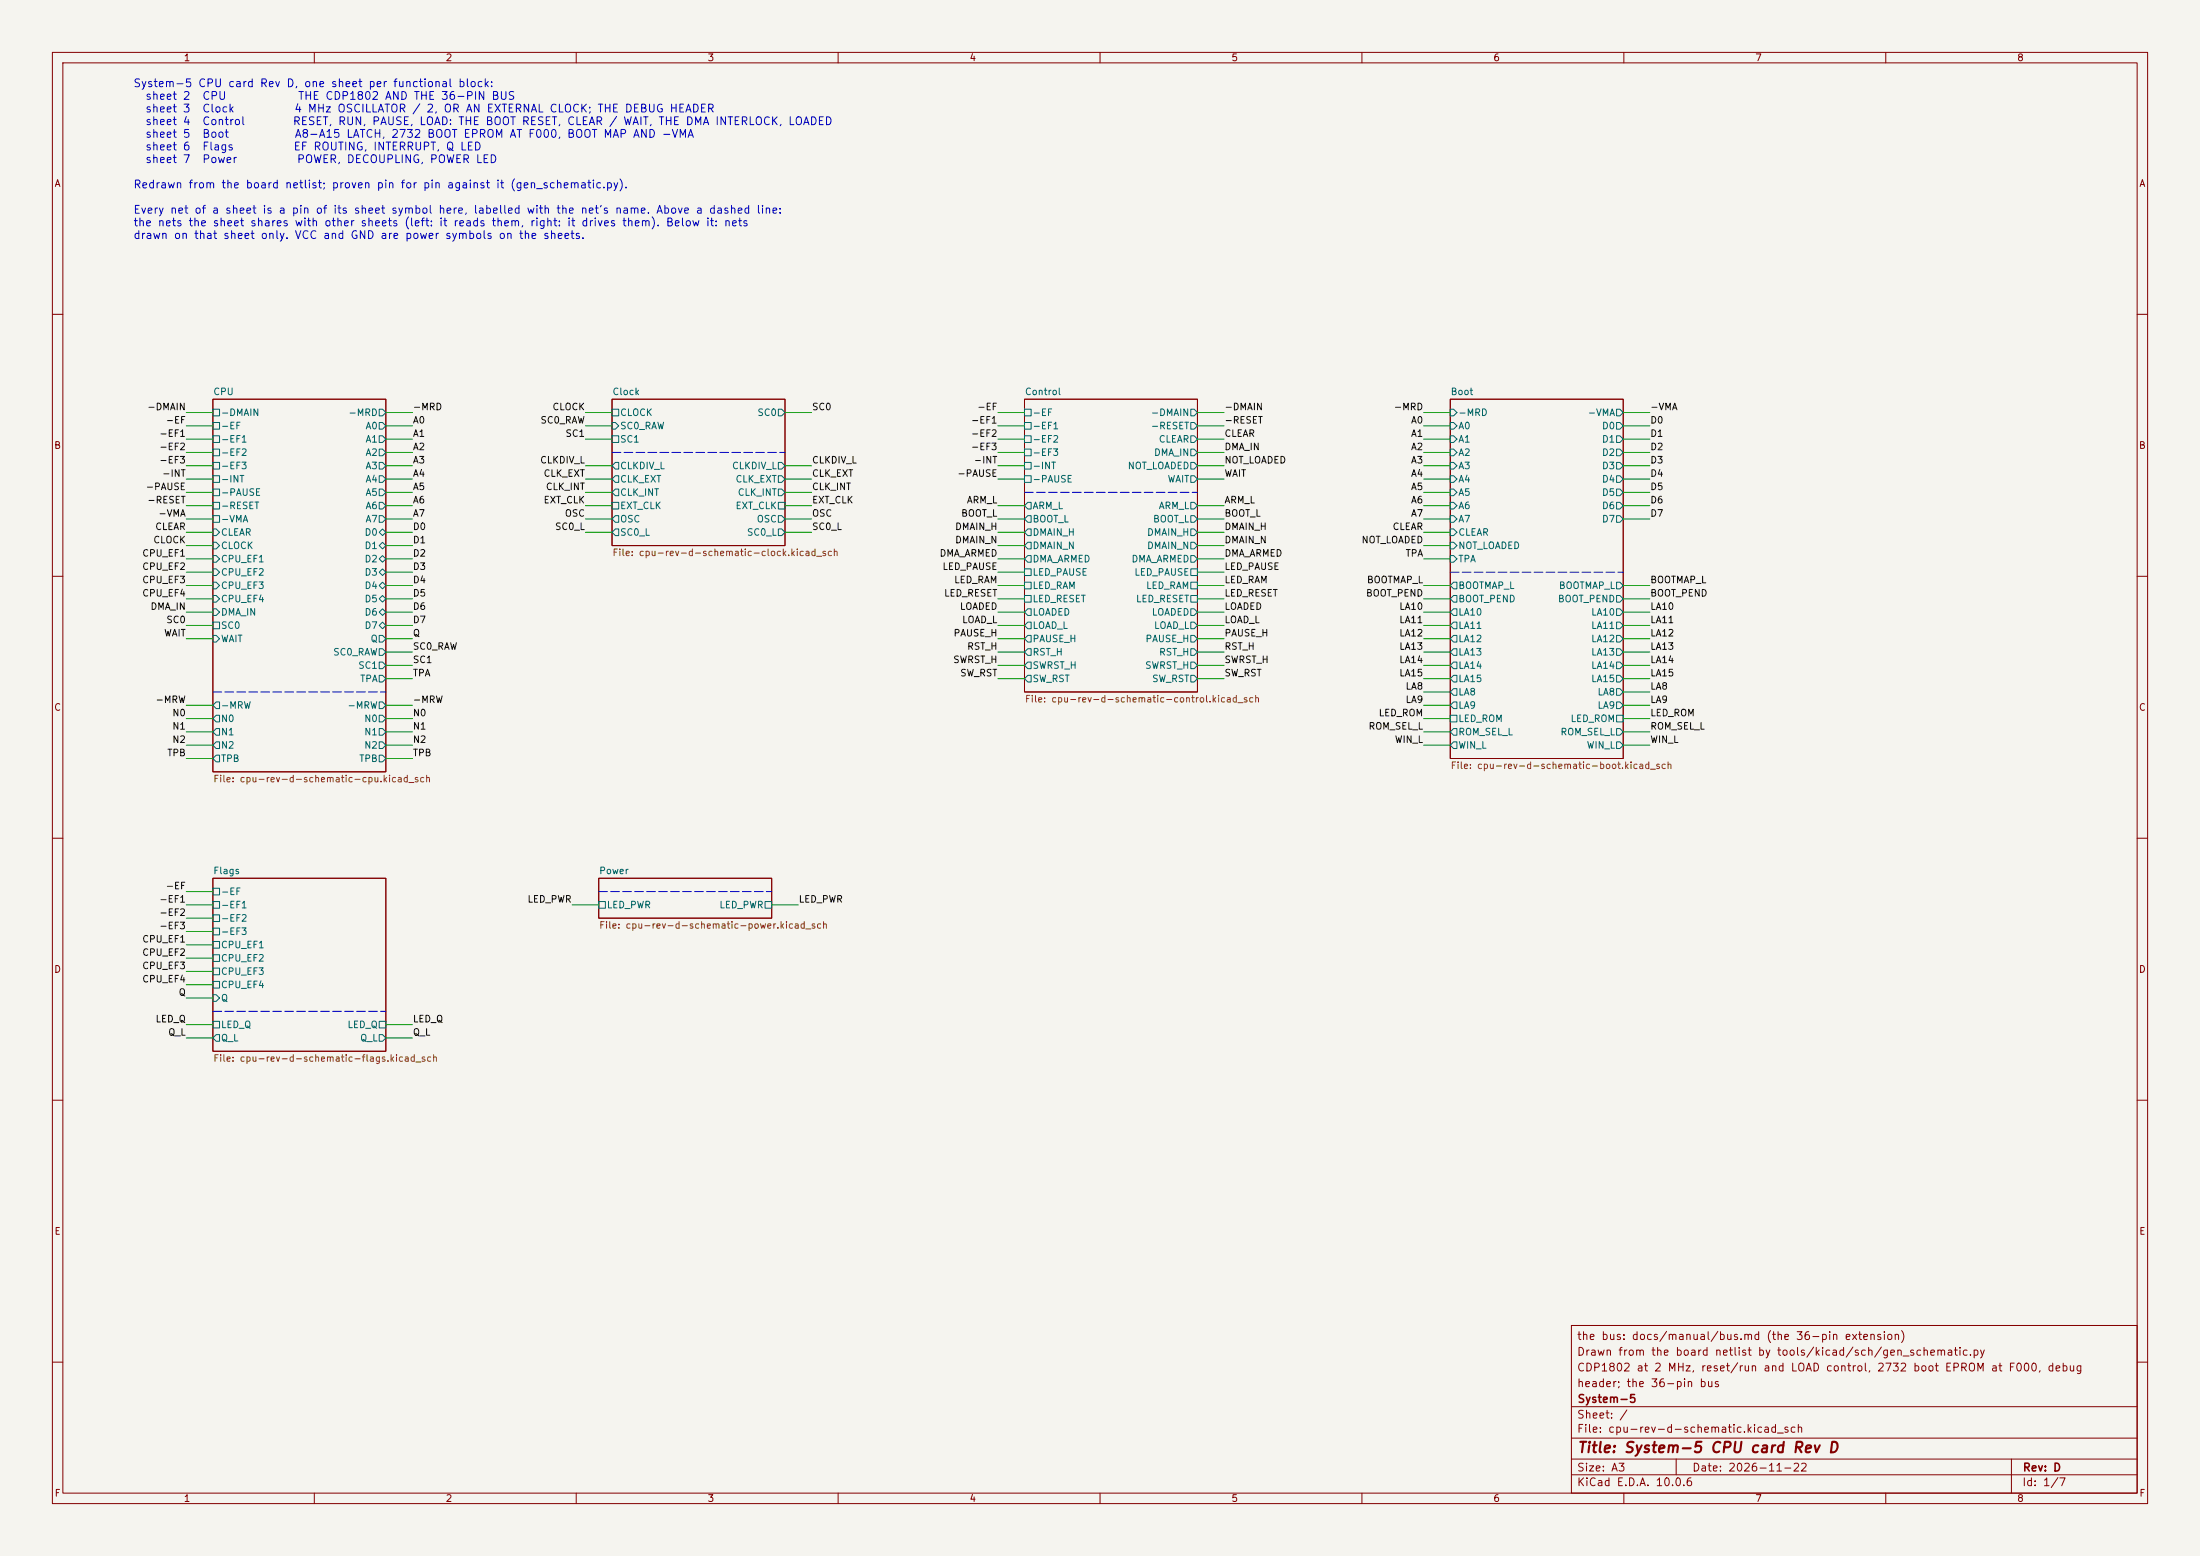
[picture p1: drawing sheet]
<svg xmlns="http://www.w3.org/2000/svg" width="420mm" height="297mm" viewBox="0 0 420 297" stroke-linecap="round" stroke-linejoin="round" font-family="sans-serif">
<path d="M0 0h420v297h-420z" fill="#f5f4ef" stroke="#f5f4ef" stroke-width=".19"/>
<g fill="none" stroke="#840000" stroke-width=".19">
<path d="M10 10h400v277h-400zM12 12h396v273h-396zM60 10v2M110 10v2M160 10v2M210 10v2M260 10v2M310 10v2M360 10v2M10 60h2M40.6 76.2h33.1v71.1h-33.1zM116.8 76.2h33.1v27.9h-33.1z"/>
<path d="M195.6 76.2h33v55.9h-33zM276.9 76.2h33v68.6h-33zM408 60h2M10 110h2M408 110h2M10 160h2M408 160h2M40.6 167.6h33.1v33.1h-33.1zM114.3 167.6h33v7.7h-33zM10 210h2M408 210h2M300 253h108v32h-108z"/>
<path d="M10 260h2M300 278.5h108M300 274.5h108M300 268.5h108M320 278.5v3M384 278.5v6.5M408 260h2M60 285v2M110 285v2M160 285v2M210 285v2M260 285v2"/>
<path d="M300 281.5h108M310 285v2M360 285v2"/>
</g>
<g fill="none" stroke="#006464" stroke-width=".19">
<path d="M40.6 78.1h1.3v1.3h-1.3zM72.4 78.1h.6l.7 .6-.7 .7h-.6zM116.8 78.1h1.3v1.3h-1.3zM148.6 78.1h.6l.7 .6-.7 .7h-.6zM195.6 78.1h1.2v1.3h-1.2zM227.3 78.1h.7l.6 .6-.6 .7h-.7zM276.9 78.1h.6l.6 .6-.6 .7h-.6zM308.6 78.1h.6l.7 .6-.7 .7h-.6zM40.6 80.6h1.3v1.3h-1.3zM40.6 83.2h1.3v1.3h-1.3zM40.6 85.7h1.3v1.3h-1.3zM40.6 88.3h1.3v1.2h-1.3z"/>
<path d="M40.6 90.8h1.3v1.3h-1.3zM40.6 93.3h1.3v1.3h-1.3zM40.6 95.9h1.3v1.3h-1.3zM40.6 98.4h1.3v1.3h-1.3zM72.4 80.6h.6l.7 .7-.7 .6h-.6zM72.4 83.2h.6l.7 .6-.7 .7h-.6zM72.4 85.7h.6l.7 .7-.7 .6h-.6zM72.4 88.3h.6l.7 .6-.7 .6h-.6zM72.4 90.8h.6l.7 .6-.7 .7h-.6zM72.4 93.3h.6l.7 .7-.7 .6h-.6zM72.4 95.9h.6l.7 .6-.7 .7h-.6zM72.4 98.4h.6l.7 .7-.7 .6h-.6z"/>
<path d="M116.8 80.6h.7l.6 .7-.6 .6h-.7zM116.8 83.2h1.3v1.3h-1.3zM116.8 95.9h1.3v1.3h-1.3zM117.5 88.3h.6v1.2h-.6l-.7-.6zM117.5 90.8h.6v1.3h-.6l-.7-.7zM117.5 93.3h.6v1.3h-.6l-.7-.6zM117.5 98.4h.6v1.3h-.6l-.7-.6zM148.6 88.3h.6l.7 .6-.7 .6h-.6zM148.6 90.8h.6l.7 .6-.7 .7h-.6zM148.6 93.3h.6l.7 .7-.7 .6h-.6zM148.6 95.9h1.3v1.3h-1.3zM148.6 98.4h.6l.7 .7-.7 .6h-.6z"/>
<path d="M195.6 80.6h1.2v1.3h-1.2zM195.6 83.2h1.2v1.3h-1.2zM195.6 85.7h1.2v1.3h-1.2zM195.6 88.3h1.2v1.2h-1.2zM195.6 90.8h1.2v1.3h-1.2zM195.6 96.5l.6-.6h.6v1.3h-.6zM196.2 98.4h.6v1.3h-.6l-.6-.6zM227.3 80.6h.7l.6 .7-.6 .6h-.7zM227.3 83.2h.7l.6 .6-.6 .7h-.7zM227.3 85.7h.7l.6 .7-.6 .6h-.7zM227.3 88.3h.7l.6 .6-.6 .6h-.7zM227.3 90.8h.7l.6 .6-.6 .7h-.7z"/>
<path d="M227.3 95.9h.7l.6 .6-.6 .7h-.7zM227.3 98.4h.7l.6 .7-.6 .6h-.7zM276.9 80.6h.6l.6 .7-.6 .6h-.6zM276.9 83.2h.6l.6 .6-.6 .7h-.6zM276.9 85.7h.6l.6 .7-.6 .6h-.6zM276.9 88.3h.6l.6 .6-.6 .6h-.6zM276.9 90.8h.6l.6 .6-.6 .7h-.6zM276.9 93.3h.6l.6 .7-.6 .6h-.6zM276.9 95.9h.6l.6 .6-.6 .7h-.6zM276.9 98.4h.6l.6 .7-.6 .6h-.6zM308.6 80.6h.6l.7 .7-.7 .6h-.6zM308.6 83.2h.6l.7 .6-.7 .7h-.6z"/>
<path d="M308.6 85.7h.6l.7 .7-.7 .6h-.6zM308.6 88.3h.6l.7 .6-.7 .6h-.6zM308.6 90.8h.6l.7 .6-.7 .7h-.6zM308.6 93.3h.6l.7 .7-.7 .6h-.6zM308.6 95.9h.6l.7 .6-.7 .7h-.6zM308.6 98.4h.6l.7 .7-.7 .6h-.6zM40.6 101h.7l.6 .6-.6 .6h-.7zM40.6 103.5h.7l.6 .6-.6 .7h-.7zM40.6 106h.7l.6 .7-.6 .6h-.7zM40.6 108.6h.7l.6 .6-.6 .7h-.7zM40.6 111.1h.7l.6 .7-.6 .6h-.7zM40.6 113.7h.7l.6 .6-.6 .6h-.7z"/>
<path d="M40.6 116.2h.7l.6 .6-.6 .7h-.7zM40.6 118.7h1.3v1.3h-1.3zM72.4 101.6l.6-.6 .7 .6-.7 .6zM72.4 106.7l.6-.7 .7 .7-.7 .6zM72.4 109.2l.6-.6 .7 .6-.7 .7zM72.4 111.8l.6-.7 .7 .7-.7 .6zM72.4 114.3l.6-.6 .7 .6-.7 .6zM72.4 116.8l.6-.6 .7 .6-.7 .7zM72.4 119.4l.6-.7 .7 .7-.7 .6zM73 103.5l.7 .6-.7 .7-.6-.7zM117.5 101h.6v1.2h-.6l-.7-.6zM148.6 101h.6l.7 .6-.7 .6h-.6z"/>
<path d="M195.6 106.7l.6-.7h.6v1.3h-.6zM195.6 108.6h1.2v1.3h-1.2zM195.6 111.1h1.2v1.3h-1.2zM195.6 113.7h1.2v1.2h-1.2zM195.6 116.8l.6-.6h.6v1.3h-.6zM195.6 119.4l.6-.7h.6v1.3h-.6zM196.2 101h.6v1.2h-.6l-.6-.6zM196.2 103.5h.6v1.3h-.6l-.6-.7zM227.3 101h.7l.6 .6-.6 .6h-.7zM227.3 103.5h.7l.6 .6-.6 .7h-.7zM227.3 106h.7l.6 .7-.6 .6h-.7zM227.3 108.6h1.3v1.3h-1.3z"/>
<path d="M227.3 111.1h1.3v1.3h-1.3zM227.3 113.7h1.3v1.2h-1.3zM227.3 116.2h.7l.6 .6-.6 .7h-.7zM227.3 118.7h.7l.6 .7-.6 .6h-.7zM276.9 101h.6l.6 .6-.6 .6h-.6zM276.9 103.5h.6l.6 .6-.6 .7h-.6zM276.9 106h.6l.6 .7-.6 .6h-.6zM277.5 111.1h.6v1.3h-.6l-.6-.6zM277.5 113.7h.6v1.2h-.6l-.6-.6zM277.5 116.2h.6v1.3h-.6l-.6-.7zM277.5 118.7h.6v1.3h-.6l-.6-.6zM308.6 111.1h.6l.7 .7-.7 .6h-.6z"/>
<path d="M308.6 113.7h.6l.7 .6-.7 .6h-.6zM308.6 116.2h.6l.7 .6-.7 .7h-.6zM308.6 118.7h.6l.7 .7-.7 .6h-.6zM40.6 121.3h.7l.6 .6-.6 .7h-.7zM41.3 134h.6v1.3h-.6l-.7-.7zM41.3 136.5h.6v1.3h-.6l-.7-.6zM41.3 139.1h.6v1.2h-.6l-.7-.6zM72.4 121.3h.6l.7 .6-.7 .7h-.6zM72.4 123.8h.6l.7 .7-.7 .6h-.6zM72.4 126.4h.6l.7 .6-.7 .6h-.6zM72.4 128.9h.6l.7 .6-.7 .7h-.6zM72.4 134h.6l.7 .6-.7 .7h-.6z"/>
<path d="M72.4 136.5h.6l.7 .7-.7 .6h-.6zM72.4 139.1h.6l.7 .6-.7 .6h-.6zM195.6 129.5l.6-.6h.6v1.3h-.6zM196.2 121.3h.6v1.3h-.6l-.6-.7zM196.2 123.8h.6v1.3h-.6l-.6-.6zM196.2 126.4h.6v1.2h-.6l-.6-.6zM227.3 121.3h.7l.6 .6-.6 .7h-.7zM227.3 123.8h.7l.6 .7-.6 .6h-.7zM227.3 126.4h.7l.6 .6-.6 .6h-.7zM227.3 128.9h.7l.6 .6-.6 .7h-.7zM276.9 136.5h1.2v1.3h-1.2zM277.5 121.3h.6v1.3h-.6l-.6-.7z"/>
<path d="M277.5 123.8h.6v1.3h-.6l-.6-.6zM277.5 126.4h.6v1.2h-.6l-.6-.6zM277.5 128.9h.6v1.3h-.6l-.6-.7zM277.5 131.4h.6v1.3h-.6l-.6-.6zM277.5 134h.6v1.3h-.6l-.6-.7zM277.5 139.1h.6v1.2h-.6l-.6-.6zM308.6 121.3h.6l.7 .6-.7 .7h-.6zM308.6 123.8h.6l.7 .7-.7 .6h-.6zM308.6 126.4h.6l.7 .6-.7 .6h-.6zM308.6 128.9h.6l.7 .6-.7 .7h-.6zM308.6 131.4h.6l.7 .7-.7 .6h-.6zM308.6 134h.6l.7 .6-.7 .7h-.6z"/>
<path d="M308.6 136.5h1.3v1.3h-1.3zM308.6 139.1h.6l.7 .6-.7 .6h-.6zM41.3 141.6h.6v1.3h-.6l-.7-.7zM41.3 144.1h.6v1.3h-.6l-.7-.6zM72.4 141.6h.6l.7 .6-.7 .7h-.6zM72.4 144.1h.6l.7 .7-.7 .6h-.6zM277.5 141.6h.6v1.3h-.6l-.6-.7zM308.6 141.6h.6l.7 .6-.7 .7h-.6zM40.6 169.5h1.3v1.3h-1.3zM40.6 172.1h1.3v1.3h-1.3zM40.6 174.6h1.3v1.3h-1.3zM40.6 177.2h1.3v1.2h-1.3z"/>
<path d="M40.6 179.7h1.3v1.3h-1.3zM114.3 172.1h1.3v1.3h-1.3zM146 172.1h1.3v1.3h-1.3zM40.6 182.2h1.3v1.3h-1.3zM40.6 184.8h1.3v1.3h-1.3zM40.6 187.3h1.3v1.3h-1.3zM40.6 189.9h.7l.6 .6-.6 .6h-.7zM40.6 194.9h1.3v1.3h-1.3zM41.3 197.5h.6v1.3h-.6l-.7-.7zM72.4 194.9h1.3v1.3h-1.3zM72.4 197.5h.6l.7 .6-.7 .7h-.6z"/>
</g>
<path d="M116.8 86.4h33.1M195.6 94h33M276.9 109.2h33M40.6 132.1h33.1M114.3 170.2h33M40.6 193h33.1" fill="none" stroke="#0000c2" stroke-width=".19" stroke-dasharray="1.7 .6"/>
<g fill="none" stroke="#009600" stroke-width=".19">
<path d="M35.6 78.7h5M73.7 78.7h5M111.8 78.7h5M149.9 78.7h5M190.5 78.7h5.1M228.6 78.7h5.1M271.8 78.7h5.1M309.9 78.7h5.1M35.6 88.9h5M35.6 96.5h5M35.6 99.1h5M35.6 91.4h5"/>
<path d="M35.6 81.3h5M35.6 83.8h5M35.6 86.4h5M35.6 94h5M73.7 88.9h5M73.7 96.5h5M73.7 99.1h5M73.7 91.4h5M73.7 81.3h5M73.7 83.8h5M73.7 86.4h5M73.7 94h5"/>
<path d="M111.8 88.9h5M111.8 96.5h5M111.8 99.1h5M111.8 91.4h5M111.8 81.3h5M111.8 83.8h5M111.8 94h5M149.9 88.9h5M149.9 96.5h5M149.9 99.1h5M149.9 91.4h5M149.9 94h5"/>
<path d="M190.5 88.9h5.1M190.5 96.5h5.1M190.5 99.1h5.1M190.5 91.4h5.1M190.5 81.3h5.1M190.5 83.8h5.1M190.5 86.4h5.1M228.6 88.9h5.1M228.6 96.5h5.1M228.6 99.1h5.1M228.6 91.4h5.1M228.6 81.3h5.1"/>
<path d="M228.6 83.8h5.1M228.6 86.4h5.1M271.8 88.9h5.1M271.8 96.5h5.1M271.8 99.1h5.1M271.8 91.4h5.1M271.8 81.3h5.1M271.8 83.8h5.1M271.8 86.4h5.1M271.8 94h5.1M309.9 88.9h5.1M309.9 96.5h5.1"/>
<path d="M309.9 99.1h5.1M309.9 91.4h5.1M309.9 81.3h5.1M309.9 83.8h5.1M309.9 86.4h5.1M309.9 94h5.1M35.6 101.6h5M35.6 104.1h5M35.6 106.7h5M35.6 109.2h5M35.6 111.8h5M35.6 114.3h5"/>
<path d="M35.6 116.8h5M35.6 119.4h5M73.7 101.6h5M73.7 104.1h5M73.7 106.7h5M73.7 109.2h5M73.7 111.8h5M73.7 114.3h5M73.7 116.8h5M73.7 119.4h5M111.8 101.6h5M149.9 101.6h5"/>
<path d="M190.5 101.6h5.1M190.5 104.1h5.1M190.5 106.7h5.1M190.5 109.2h5.1M190.5 111.8h5.1M190.5 114.3h5.1M190.5 116.8h5.1M190.5 119.4h5.1M228.6 101.6h5.1M228.6 104.1h5.1M228.6 106.7h5.1M228.6 109.2h5.1"/>
<path d="M228.6 111.8h5.1M228.6 114.3h5.1M228.6 116.8h5.1M228.6 119.4h5.1M271.8 101.6h5.1M271.8 104.1h5.1M271.8 106.7h5.1M271.8 111.8h5.1M271.8 114.3h5.1M271.8 116.8h5.1M271.8 119.4h5.1M309.9 111.8h5.1"/>
<path d="M309.9 114.3h5.1M309.9 116.8h5.1M309.9 119.4h5.1M35.6 134.6h5M35.6 139.7h5M35.6 137.2h5M35.6 121.9h5M73.7 134.6h5M73.7 139.7h5M73.7 137.2h5M73.7 121.9h5M73.7 124.5h5"/>
<path d="M73.7 127h5M73.7 129.5h5M190.5 121.9h5.1M190.5 124.5h5.1M190.5 127h5.1M190.5 129.5h5.1M228.6 121.9h5.1M228.6 124.5h5.1M228.6 127h5.1M228.6 129.5h5.1M271.8 134.6h5.1M271.8 139.7h5.1"/>
<path d="M271.8 137.2h5.1M271.8 121.9h5.1M271.8 124.5h5.1M271.8 127h5.1M271.8 129.5h5.1M271.8 132.1h5.1M309.9 134.6h5.1M309.9 139.7h5.1M309.9 137.2h5.1M309.9 121.9h5.1M309.9 124.5h5.1M309.9 127h5.1"/>
<path d="M309.9 129.5h5.1M309.9 132.1h5.1M35.6 142.2h5M35.6 144.8h5M73.7 142.2h5M73.7 144.8h5M271.8 142.2h5.1M309.9 142.2h5.1M35.6 177.8h5M35.6 175.3h5M35.6 172.7h5M35.6 170.2h5"/>
<path d="M109.2 172.7h5.1M147.3 172.7h5.1M35.6 198.1h5M35.6 195.6h5M35.6 185.4h5M35.6 182.9h5M35.6 180.3h5M35.6 190.5h5M35.6 188h5M73.7 198.1h5M73.7 195.6h5"/>
</g>
<text font-size="2" fill="#840000" x="301" y="277.8">Title: System-5 CPU card Rev D</text>
<g font-size="1.5" fill="#0000c2">
<text x="25.4" y="17">System-5 CPU card Rev D, one sheet per functional block:</text>
<text x="27.6" y="19.4">sheet 2</text>
<text x="27.6" y="21.8">sheet 3</text>
<text x="38.5" y="19.4">CPU</text>
<text x="38.5" y="21.8">Clock</text>
<text x="56.1" y="21.8">4 MHz OSCILLATOR / 2, OR AN EXTERNAL CLOCK; THE DEBUG HEADER</text>
<text x="56.8" y="19.4">THE CDP1802 AND THE 36-PIN BUS</text>
<text x="27.6" y="24.3">sheet 4</text>
<text x="27.6" y="26.7">sheet 5</text>
<text x="27.6" y="29.1">sheet 6</text>
<text x="38.5" y="24.3">Control</text>
<text x="38.5" y="26.7">Boot</text>
<text x="38.5" y="29.1">Flags</text>
<text x="55.8" y="24.3">RESET, RUN, PAUSE, LOAD: THE BOOT RESET, CLEAR / WAIT, THE DMA INTERLOCK, LOADED</text>
<text x="55.9" y="29.1">EF ROUTING, INTERRUPT, Q LED</text>
<text x="56.1" y="26.7">A8-A15 LATCH, 2732 BOOT EPROM AT F000, BOOT MAP AND -VMA</text>
<text x="27.6" y="31.5">sheet 7</text>
<text x="38.5" y="31.5">Power</text>
<text x="56.6" y="31.5">POWER, DECOUPLING, POWER LED</text>
<text x="25.4" y="36.3">Redrawn from the board netlist; proven pin for pin against it (gen_schematic.py).</text>
<text x="25.4" y="41.2">Every net of a sheet is a pin of its sheet symbol here, labelled with the net's name. Above a dashed line:</text>
<text x="25.4" y="43.6">the nets the sheet shares with other sheets (left: it reads them, right: it drives them). Below it: nets</text>
<text x="25.4" y="46">drawn on that sheet only. VCC and GND are power symbols on the sheets.</text>
</g>
<g font-size="1.5" fill="#840000">
<text x="300.9" y="256.1">the bus: docs/manual/bus.md (the 36-pin extension)</text>
<text x="300.9" y="262.1">CDP1802 at 2 MHz, reset/run and LOAD control, 2732 boot EPROM at F000, debug</text>
<text x="300.9" y="259.1">Drawn from the board netlist by tools/kicad/sch/gen_schematic.py</text>
<text x="300.9" y="265.1">header; the 36-pin bus</text>
<text x="301" y="268.1">System-5</text>
<text x="300.9" y="273.8">File: cpu-rev-d-schematic.kicad_sch</text>
<text x="300.9" y="271.1">Sheet: /</text>
<text x="300.9" y="281.2">Size: A3</text>
<text x="322.9" y="281.2">Date: 2026-11-22</text>
<text x="386" y="281.2">Rev: D</text>
<text x="300.9" y="284">KiCad E.D.A. 10.0.6</text>
<text x="385.9" y="284">Id: 1/7</text>
</g>
<g font-size="1.3" fill="#840000">
<text x="35" y="12">1</text>
<text x="85" y="12">2</text>
<text x="135" y="12">3</text>
<text x="185" y="12">4</text>
<text x="235" y="12">5</text>
<text x="285" y="12">6</text>
<text x="335" y="12">7</text>
<text x="385" y="12">8</text>
<text x="10.3" y="36">A</text>
<text x="408.3" y="36">A</text>
<text x="10.2" y="86">B</text>
<text x="408.2" y="86">B</text>
<text x="10.2" y="136">C</text>
<text x="408.2" y="136">C</text>
<text x="10.2" y="186">D</text>
<text x="408.2" y="186">D</text>
<text x="10.3" y="236">E</text>
<text x="408.3" y="236">E</text>
<text x="10.3" y="286">F</text>
<text x="35" y="287">1</text>
<text x="85" y="287">2</text>
<text x="135" y="287">3</text>
<text x="185" y="287">4</text>
<text x="235" y="287">5</text>
<text x="285" y="287">6</text>
<text x="335" y="287">7</text>
<text x="385" y="287">8</text>
<text x="408.3" y="286">F</text>
</g>
<g font-size="1.3" fill="#006464">
<text x="40.6" y="75.7">CPU</text>
<text x="116.8" y="75.7">Clock</text>
<text x="195.6" y="75.7">Control</text>
<text x="276.8" y="75.7">Boot</text>
<text x="42.1" y="79.7">-DMAIN</text>
<text x="42.1" y="82.2">-EF</text>
<text x="66.4" y="79.7">-MRD</text>
<text x="69.7" y="82.2">A0</text>
<text x="118.3" y="79.7">CLOCK</text>
<text x="118.3" y="82.2">SC0_RAW</text>
<text x="144.5" y="79.7">SC0</text>
<text x="197" y="79.7">-EF</text>
<text x="197" y="82.2">-EF1</text>
<text x="219.6" y="79.7">-DMAIN</text>
<text x="219.6" y="82.2">-RESET</text>
<text x="278.3" y="79.7">-MRD</text>
<text x="278.3" y="82.2">A0</text>
<text x="303" y="79.7">-VMA</text>
<text x="305.7" y="82.2">D0</text>
<text x="42.1" y="84.8">-EF1</text>
<text x="42.1" y="87.3">-EF2</text>
<text x="42.1" y="89.9">-EF3</text>
<text x="69.7" y="84.8">A1</text>
<text x="69.7" y="87.3">A2</text>
<text x="69.7" y="89.9">A3</text>
<text x="118.3" y="84.8">SC1</text>
<text x="118.3" y="89.9">CLKDIV_L</text>
<text x="139.6" y="89.9">CLKDIV_L</text>
<text x="197" y="84.8">-EF2</text>
<text x="197" y="87.3">-EF3</text>
<text x="197" y="89.9">-INT</text>
<text x="215.2" y="89.9">NOT_LOADED</text>
<text x="220.2" y="87.3">DMA_IN</text>
<text x="221.1" y="84.8">CLEAR</text>
<text x="278.3" y="84.8">A1</text>
<text x="278.3" y="87.3">A2</text>
<text x="278.3" y="89.9">A3</text>
<text x="305.7" y="84.8">D1</text>
<text x="305.7" y="87.3">D2</text>
<text x="305.7" y="89.9">D3</text>
<text x="42.1" y="92.4">-INT</text>
<text x="42.1" y="94.9">-PAUSE</text>
<text x="69.7" y="92.4">A4</text>
<text x="69.7" y="94.9">A5</text>
<text x="118.3" y="92.4">CLK_EXT</text>
<text x="118.3" y="94.9">CLK_INT</text>
<text x="140.3" y="92.4">CLK_EXT</text>
<text x="140.7" y="94.9">CLK_INT</text>
<text x="197" y="92.4">-PAUSE</text>
<text x="222.8" y="92.4">WAIT</text>
<text x="278.3" y="92.4">A4</text>
<text x="278.3" y="94.9">A5</text>
<text x="305.7" y="92.4">D4</text>
<text x="305.7" y="94.9">D5</text>
<text x="42.1" y="97.5">-RESET</text>
<text x="42.1" y="100">-VMA</text>
<text x="69.7" y="97.5">A6</text>
<text x="69.7" y="100">A7</text>
<text x="118.3" y="97.5">EXT_CLK</text>
<text x="118.3" y="100">OSC</text>
<text x="140.3" y="97.5">EXT_CLK</text>
<text x="144.4" y="100">OSC</text>
<text x="197" y="97.5">ARM_L</text>
<text x="197" y="100">BOOT_L</text>
<text x="220" y="100">BOOT_L</text>
<text x="221.1" y="97.5">ARM_L</text>
<text x="278.3" y="97.5">A6</text>
<text x="278.3" y="100">A7</text>
<text x="305.7" y="97.5">D6</text>
<text x="305.7" y="100">D7</text>
<text x="42.1" y="102.6">CLEAR</text>
<text x="42.1" y="105.1">CLOCK</text>
<text x="42.1" y="107.6">CPU_EF1</text>
<text x="69.5" y="102.6">D0</text>
<text x="69.5" y="105.1">D1</text>
<text x="69.5" y="107.6">D2</text>
<text x="118.3" y="102.6">SC0_L</text>
<text x="142.5" y="102.6">SC0_L</text>
<text x="197" y="102.6">DMAIN_H</text>
<text x="197" y="105.1">DMAIN_N</text>
<text x="197" y="107.6">DMA_ARMED</text>
<text x="215.9" y="107.6">DMA_ARMED</text>
<text x="218.9" y="102.6">DMAIN_H</text>
<text x="218.9" y="105.1">DMAIN_N</text>
<text x="278.3" y="102.6">CLEAR</text>
<text x="278.3" y="105.1">NOT_LOADED</text>
<text x="278.3" y="107.6">TPA</text>
<text x="42.1" y="110.2">CPU_EF2</text>
<text x="42.1" y="112.7">CPU_EF3</text>
<text x="69.5" y="110.2">D3</text>
<text x="69.5" y="112.7">D4</text>
<text x="197" y="110.2">LED_PAUSE</text>
<text x="197" y="112.7">LED_RAM</text>
<text x="216.5" y="110.2">LED_PAUSE</text>
<text x="218.7" y="112.7">LED_RAM</text>
<text x="278.3" y="112.7">BOOTMAP_L</text>
<text x="297.5" y="112.7">BOOTMAP_L</text>
<text x="42.1" y="115.3">CPU_EF4</text>
<text x="42.1" y="117.8">DMA_IN</text>
<text x="69.5" y="115.3">D5</text>
<text x="69.5" y="117.8">D6</text>
<text x="197" y="115.3">LED_RESET</text>
<text x="197" y="117.8">LOADED</text>
<text x="216.8" y="115.3">LED_RESET</text>
<text x="219.8" y="117.8">LOADED</text>
<text x="278.3" y="115.3">BOOT_PEND</text>
<text x="278.3" y="117.8">LA10</text>
<text x="297.3" y="115.3">BOOT_PEND</text>
<text x="303.7" y="117.8">LA10</text>
<text x="42.1" y="120.3">SC0</text>
<text x="42.1" y="122.9">WAIT</text>
<text x="63.5" y="125.4">SC0_RAW</text>
<text x="69.5" y="120.3">D7</text>
<text x="70.6" y="122.9">Q</text>
<text x="197" y="120.3">LOAD_L</text>
<text x="197" y="122.9">PAUSE_H</text>
<text x="197" y="125.4">RST_H</text>
<text x="218.6" y="122.9">PAUSE_H</text>
<text x="220.2" y="120.3">LOAD_L</text>
<text x="221.2" y="125.4">RST_H</text>
<text x="278.3" y="120.3">LA11</text>
<text x="278.3" y="122.9">LA12</text>
<text x="278.3" y="125.4">LA13</text>
<text x="303.7" y="120.3">LA11</text>
<text x="303.7" y="122.9">LA12</text>
<text x="303.7" y="125.4">LA13</text>
<text x="68.3" y="128">SC1</text>
<text x="68.6" y="130.5">TPA</text>
<text x="197" y="128">SWRST_H</text>
<text x="197" y="130.5">SW_RST</text>
<text x="218.5" y="128">SWRST_H</text>
<text x="219.8" y="130.5">SW_RST</text>
<text x="278.3" y="128">LA14</text>
<text x="278.3" y="130.5">LA15</text>
<text x="303.7" y="128">LA14</text>
<text x="303.7" y="130.5">LA15</text>
<text x="42.1" y="135.6">-MRW</text>
<text x="66.2" y="135.6">-MRW</text>
<text x="278.3" y="133">LA8</text>
<text x="278.3" y="135.6">LA9</text>
<text x="304.9" y="133">LA8</text>
<text x="304.9" y="135.6">LA9</text>
<text x="42.1" y="138.1">N0</text>
<text x="42.1" y="140.7">N1</text>
<text x="42.1" y="143.2">N2</text>
<text x="69.4" y="138.1">N0</text>
<text x="69.4" y="140.7">N1</text>
<text x="69.4" y="143.2">N2</text>
<text x="278.3" y="138.1">LED_ROM</text>
<text x="278.3" y="140.7">ROM_SEL_L</text>
<text x="278.3" y="143.2">WIN_L</text>
<text x="297.8" y="140.7">ROM_SEL_L</text>
<text x="299.7" y="138.1">LED_ROM</text>
<text x="302.8" y="143.2">WIN_L</text>
<text x="42.1" y="145.7">TPB</text>
<text x="68.5" y="145.7">TPB</text>
<text x="40.6" y="167.2">Flags</text>
<text x="114.3" y="167.2">Power</text>
<text x="42.1" y="171.1">-EF</text>
<text x="42.1" y="173.7">-EF1</text>
<text x="115.7" y="173.7">LED_PWR</text>
<text x="137.2" y="173.7">LED_PWR</text>
<text x="42.1" y="176.2">-EF2</text>
<text x="42.1" y="178.8">-EF3</text>
<text x="42.1" y="181.3">CPU_EF1</text>
<text x="42.1" y="183.8">CPU_EF2</text>
<text x="42.1" y="186.4">CPU_EF3</text>
<text x="42.1" y="188.9">CPU_EF4</text>
<text x="42.1" y="191.5">Q</text>
<text x="42.1" y="196.5">LED_Q</text>
<text x="66.2" y="196.5">LED_Q</text>
<text x="42.1" y="199.1">Q_L</text>
<text x="68.6" y="199.1">Q_L</text>
</g>
<g font-size="1.3" fill="#0f0f0f">
<text x="28" y="78.6">-DMAIN</text>
<text x="30.3" y="83.7">-EF1</text>
<text x="31.5" y="81.2">-EF</text>
<text x="78.7" y="78.6">-MRD</text>
<text x="78.7" y="81.2">A0</text>
<text x="78.7" y="83.7">A1</text>
<text x="103.1" y="81.2">SC0_RAW</text>
<text x="105.4" y="78.6">CLOCK</text>
<text x="107.8" y="83.7">SC1</text>
<text x="154.9" y="78.6">SC0</text>
<text x="185.3" y="81.2">-EF1</text>
<text x="185.3" y="83.7">-EF2</text>
<text x="186.5" y="78.6">-EF</text>
<text x="233.7" y="83.7">CLEAR</text>
<text x="233.7" y="81.2">-RESET</text>
<text x="233.7" y="78.6">-DMAIN</text>
<text x="266" y="78.6">-MRD</text>
<text x="269.3" y="83.7">A1</text>
<text x="269.3" y="81.2">A0</text>
<text x="314.9" y="83.7">D1</text>
<text x="314.9" y="81.2">D0</text>
<text x="314.9" y="78.6">-VMA</text>
<text x="30.3" y="88.8">-EF3</text>
<text x="30.3" y="86.2">-EF2</text>
<text x="78.7" y="86.2">A2</text>
<text x="78.7" y="88.8">A3</text>
<text x="103" y="88.8">CLKDIV_L</text>
<text x="154.9" y="88.8">CLKDIV_L</text>
<text x="185.3" y="86.2">-EF3</text>
<text x="185.8" y="88.8">-INT</text>
<text x="233.7" y="88.8">NOT_LOADED</text>
<text x="233.7" y="86.2">DMA_IN</text>
<text x="269.3" y="88.8">A3</text>
<text x="269.3" y="86.2">A2</text>
<text x="314.9" y="88.8">D3</text>
<text x="314.9" y="86.2">D2</text>
<text x="27.7" y="93.9">-PAUSE</text>
<text x="30.9" y="91.3">-INT</text>
<text x="78.7" y="91.3">A4</text>
<text x="78.7" y="93.9">A5</text>
<text x="103.7" y="91.3">CLK_EXT</text>
<text x="104.1" y="93.9">CLK_INT</text>
<text x="154.9" y="91.3">CLK_EXT</text>
<text x="154.9" y="93.9">CLK_INT</text>
<text x="182.7" y="91.3">-PAUSE</text>
<text x="233.7" y="91.3">WAIT</text>
<text x="269.3" y="93.9">A5</text>
<text x="269.3" y="91.3">A4</text>
<text x="314.9" y="93.9">D5</text>
<text x="314.9" y="91.3">D4</text>
<text x="28" y="96.4">-RESET</text>
<text x="29.5" y="101.5">CLEAR</text>
<text x="30.1" y="98.9">-VMA</text>
<text x="78.7" y="96.4">A6</text>
<text x="78.7" y="98.9">A7</text>
<text x="78.7" y="101.5">D0</text>
<text x="103.7" y="96.4">EXT_CLK</text>
<text x="105.8" y="101.5">SC0_L</text>
<text x="107.7" y="98.9">OSC</text>
<text x="154.9" y="101.5">SC0_L</text>
<text x="154.9" y="96.4">EXT_CLK</text>
<text x="154.9" y="98.9">OSC</text>
<text x="182.2" y="101.5">DMAIN_H</text>
<text x="183.4" y="98.9">BOOT_L</text>
<text x="184.5" y="96.4">ARM_L</text>
<text x="233.7" y="101.5">DMAIN_H</text>
<text x="233.7" y="98.9">BOOT_L</text>
<text x="233.7" y="96.4">ARM_L</text>
<text x="265.7" y="101.5">CLEAR</text>
<text x="269.3" y="98.9">A7</text>
<text x="269.3" y="96.4">A6</text>
<text x="314.9" y="98.9">D7</text>
<text x="314.9" y="96.4">D6</text>
<text x="27" y="106.6">CPU_EF1</text>
<text x="29.2" y="104">CLOCK</text>
<text x="78.7" y="104">D1</text>
<text x="78.7" y="106.6">D2</text>
<text x="179.3" y="106.6">DMA_ARMED</text>
<text x="182.2" y="104">DMAIN_N</text>
<text x="233.7" y="106.6">DMA_ARMED</text>
<text x="233.7" y="104">DMAIN_N</text>
<text x="259.8" y="104">NOT_LOADED</text>
<text x="268.2" y="106.6">TPA</text>
<text x="27" y="109.1">CPU_EF2</text>
<text x="27" y="111.6">CPU_EF3</text>
<text x="78.7" y="109.1">D3</text>
<text x="78.7" y="111.6">D4</text>
<text x="179.8" y="109.1">LED_PAUSE</text>
<text x="182" y="111.6">LED_RAM</text>
<text x="233.7" y="111.6">LED_RAM</text>
<text x="233.7" y="109.1">LED_PAUSE</text>
<text x="260.8" y="111.6">BOOTMAP_L</text>
<text x="314.9" y="111.6">BOOTMAP_L</text>
<text x="27" y="114.2">CPU_EF4</text>
<text x="28.6" y="116.7">DMA_IN</text>
<text x="31.6" y="119.3">SC0</text>
<text x="78.7" y="114.2">D5</text>
<text x="78.7" y="116.7">D6</text>
<text x="78.7" y="119.3">D7</text>
<text x="180.1" y="114.2">LED_RESET</text>
<text x="183.1" y="116.7">LOADED</text>
<text x="183.6" y="119.3">LOAD_L</text>
<text x="233.7" y="116.7">LOADED</text>
<text x="233.7" y="114.2">LED_RESET</text>
<text x="233.7" y="119.3">LOAD_L</text>
<text x="260.7" y="114.2">BOOT_PEND</text>
<text x="267" y="119.3">LA11</text>
<text x="267" y="116.7">LA10</text>
<text x="314.9" y="119.3">LA11</text>
<text x="314.9" y="116.7">LA10</text>
<text x="314.9" y="114.2">BOOT_PEND</text>
<text x="31.2" y="121.8">WAIT</text>
<text x="78.7" y="121.8">Q</text>
<text x="78.7" y="124.3">SC0_RAW</text>
<text x="181.9" y="121.8">PAUSE_H</text>
<text x="184.5" y="124.3">RST_H</text>
<text x="233.7" y="124.3">RST_H</text>
<text x="233.7" y="121.8">PAUSE_H</text>
<text x="267" y="124.3">LA13</text>
<text x="267" y="121.8">LA12</text>
<text x="314.9" y="124.3">LA13</text>
<text x="314.9" y="121.8">LA12</text>
<text x="78.7" y="126.9">SC1</text>
<text x="78.7" y="129.4">TPA</text>
<text x="181.9" y="126.9">SWRST_H</text>
<text x="183.2" y="129.4">SW_RST</text>
<text x="233.7" y="129.4">SW_RST</text>
<text x="233.7" y="126.9">SWRST_H</text>
<text x="267" y="129.4">LA15</text>
<text x="267" y="126.9">LA14</text>
<text x="268.2" y="132">LA8</text>
<text x="314.9" y="132">LA8</text>
<text x="314.9" y="129.4">LA15</text>
<text x="314.9" y="126.9">LA14</text>
<text x="29.6" y="134.5">-MRW</text>
<text x="32.8" y="137">N0</text>
<text x="78.7" y="134.5">-MRW</text>
<text x="78.7" y="137">N0</text>
<text x="263.1" y="137">LED_ROM</text>
<text x="268.2" y="134.5">LA9</text>
<text x="314.9" y="134.5">LA9</text>
<text x="314.9" y="137">LED_ROM</text>
<text x="32.8" y="139.6">N1</text>
<text x="32.8" y="142.1">N2</text>
<text x="78.7" y="139.6">N1</text>
<text x="78.7" y="142.1">N2</text>
<text x="261.2" y="139.6">ROM_SEL_L</text>
<text x="266.2" y="142.1">WIN_L</text>
<text x="314.9" y="139.6">ROM_SEL_L</text>
<text x="314.9" y="142.1">WIN_L</text>
<text x="31.8" y="144.7">TPB</text>
<text x="78.7" y="144.7">TPB</text>
<text x="30.3" y="172.6">-EF1</text>
<text x="31.5" y="170.1">-EF</text>
<text x="100.6" y="172.6">LED_PWR</text>
<text x="152.4" y="172.6">LED_PWR</text>
<text x="30.3" y="175.1">-EF2</text>
<text x="30.3" y="177.7">-EF3</text>
<text x="27" y="180.2">CPU_EF1</text>
<text x="27" y="182.8">CPU_EF2</text>
<text x="27" y="185.3">CPU_EF3</text>
<text x="27" y="187.8">CPU_EF4</text>
<text x="34" y="190.4">Q</text>
<text x="29.6" y="195.5">LED_Q</text>
<text x="32" y="198">Q_L</text>
<text x="78.7" y="195.5">LED_Q</text>
<text x="78.7" y="198">Q_L</text>
</g>
<g font-size="1.3" fill="#725600">
<text x="116.8" y="106.4">File: cpu-rev-d-schematic-clock.kicad_sch</text>
<text x="195.6" y="134.4">File: cpu-rev-d-schematic-control.kicad_sch</text>
<text x="40.6" y="149.6">File: cpu-rev-d-schematic-cpu.kicad_sch</text>
<text x="276.8" y="147.1">File: cpu-rev-d-schematic-boot.kicad_sch</text>
<text x="114.3" y="177.6">File: cpu-rev-d-schematic-power.kicad_sch</text>
<text x="40.6" y="203">File: cpu-rev-d-schematic-flags.kicad_sch</text>
</g>
</svg>
